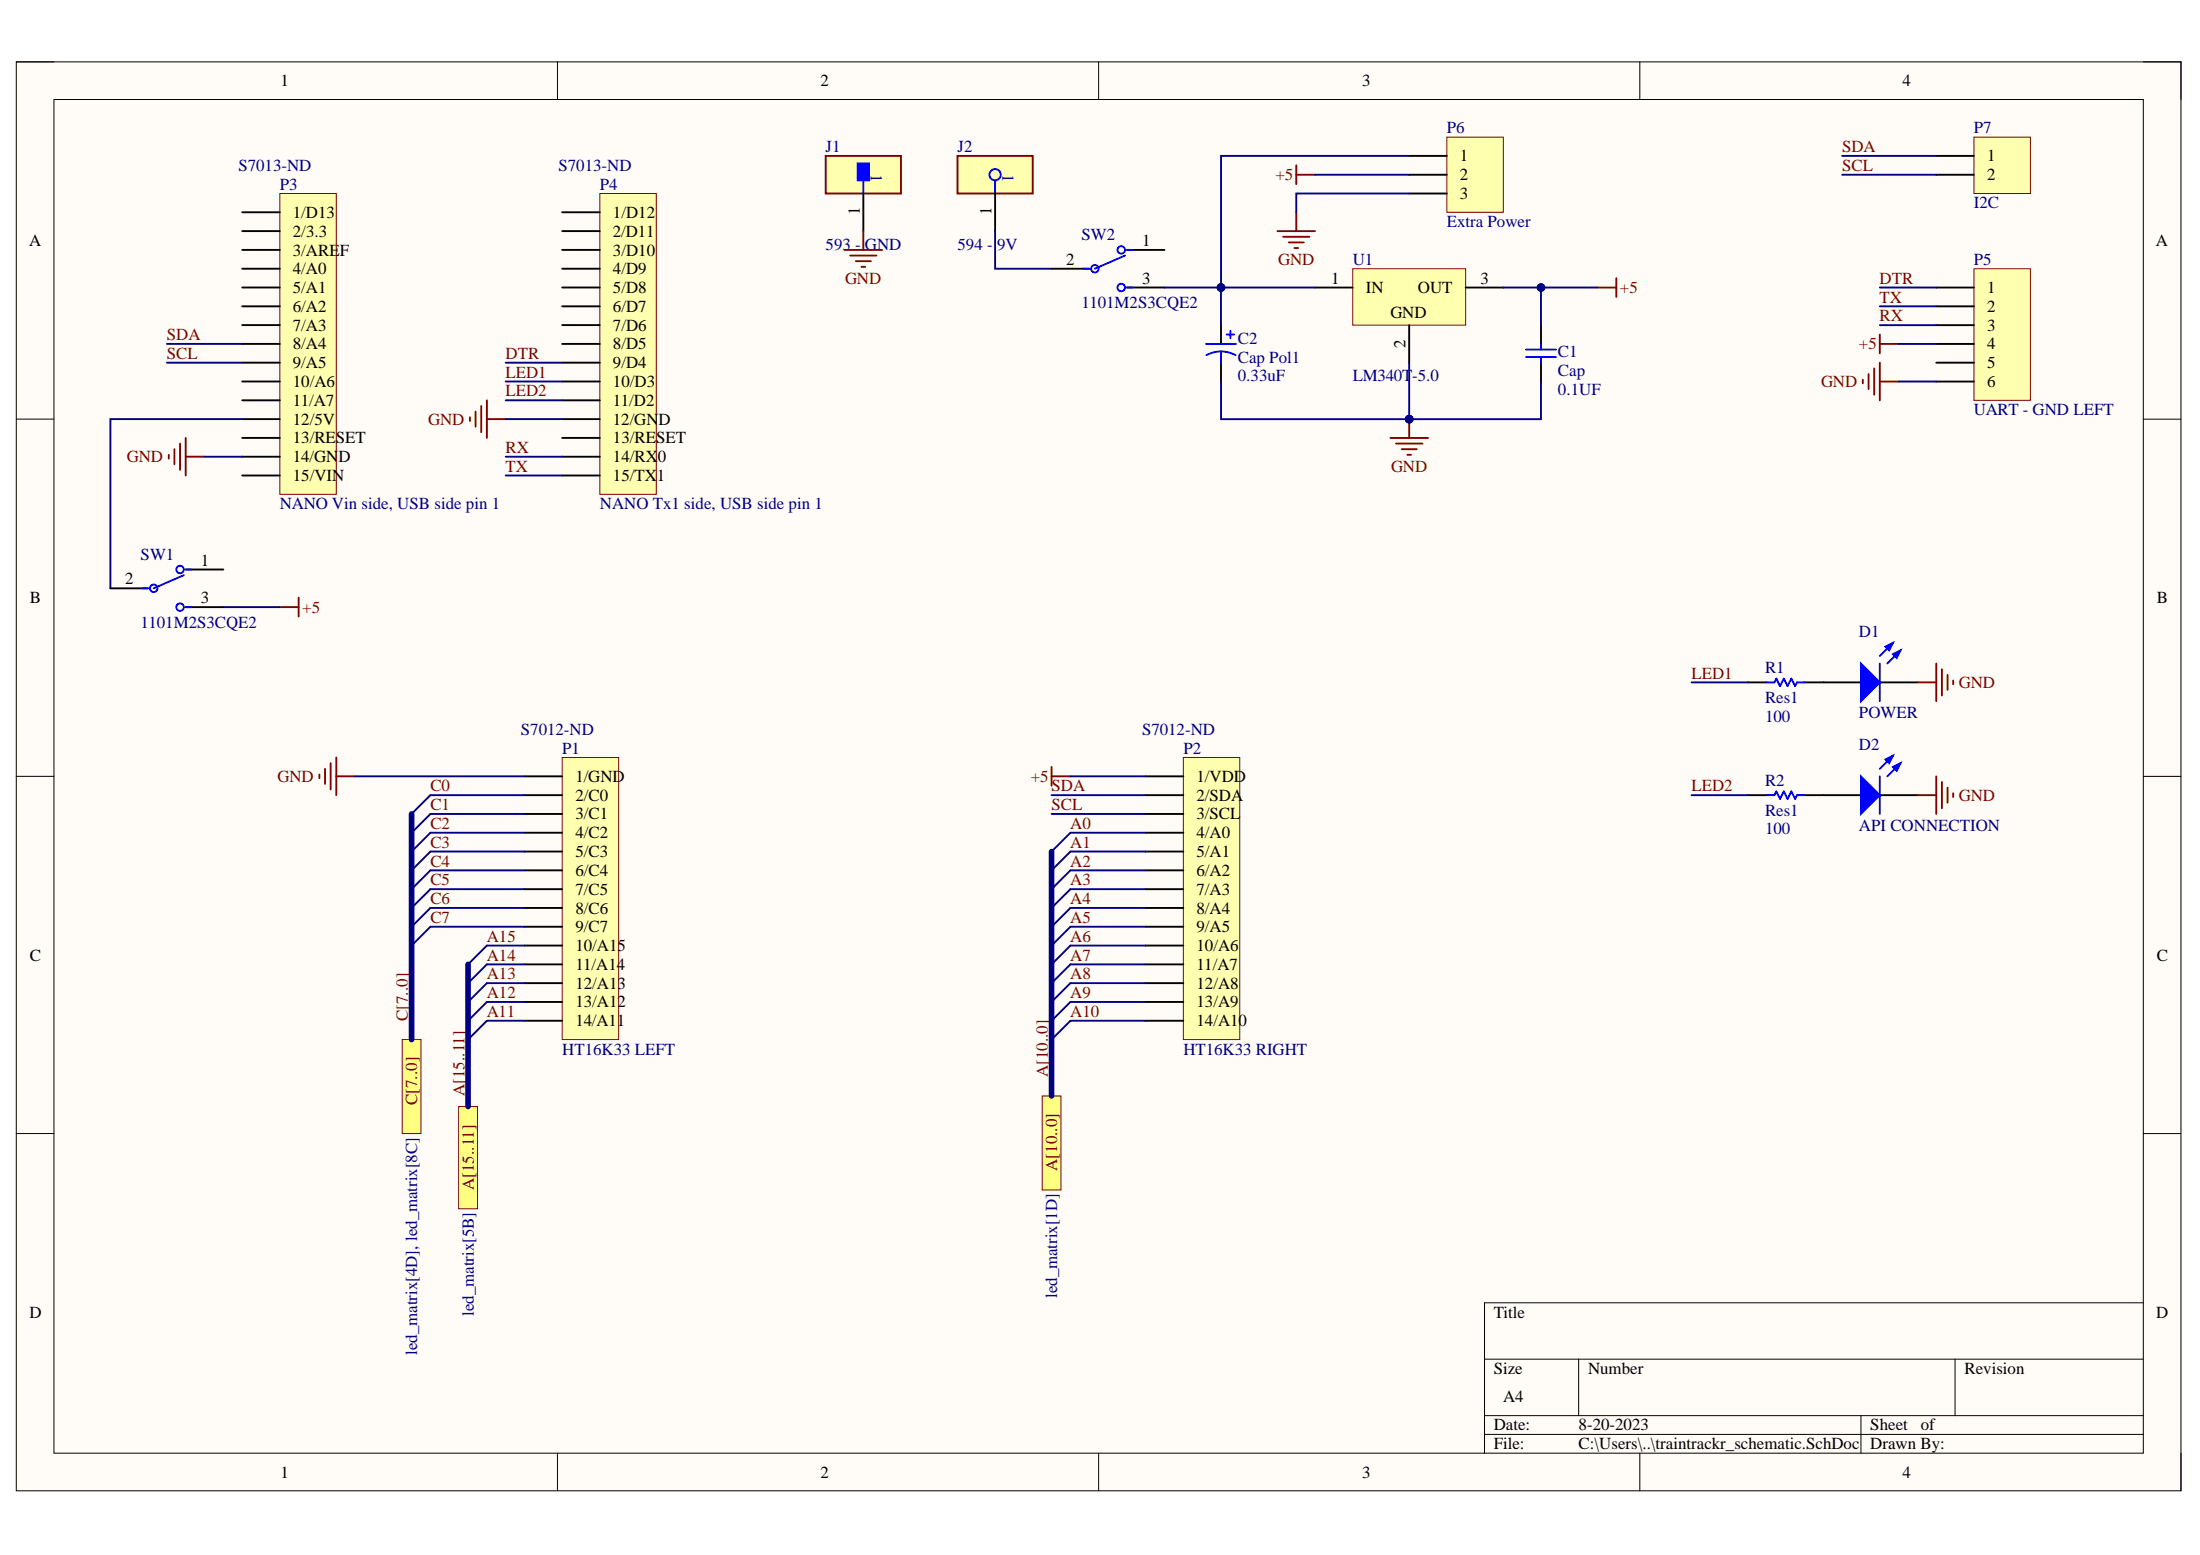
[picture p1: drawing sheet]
<svg xmlns="http://www.w3.org/2000/svg" width="297mm" height="210mm" viewBox="0 0 297 210" stroke-linecap="round" stroke-linejoin="round" font-family="sans-serif">
<path d="M2.2 8.4h292.3v192.8h-292.3z" fill-rule="evenodd" fill="#fffcf8"/>
<path d="M2.2 8.4h292.3v192.8h-292.3z" fill="none" stroke="#000" stroke-width=".14"/>
<path d="M7.3 13.4h282.1v182.8h-282.1z" fill-rule="evenodd" fill="#fffcf8"/>
<g fill="none" stroke="#000" stroke-width=".14">
<path d="M2.2 8.4h5.1M7.3 13.4h282.1v182.8h-282.1zM75.3 8.4v5M148.3 8.4v5M221.4 8.4v5M289.4 8.4h5.1v5M2.2 56.6h5.1M289.4 56.6h5.1M2.2 104.8h5.1M289.4 104.8h5.1M2.2 153h5.1M289.4 153h5.1"/>
<path d="M289.4 175.9h-89v20.3M75.3 196.2v5M148.3 196.2v5M200.4 183.5h89M200.4 191.1h89M200.4 193.6h89M213.1 183.5v7.6M221.4 196.2v5M251.3 191.1v5.1M264 183.5v7.6M294.5 196.2v5"/>
</g>
<path d="M75.9 102.3h7.6v38h-7.6z" fill-rule="evenodd" fill="#ffffb0"/>
<path d="M75.9 102.3h7.6v38h-7.6z" fill="none" stroke="#800000" stroke-width=".14"/>
<g fill="none" stroke="#000" stroke-width=".25">
<path d="M70.8 104.8h5.1M70.8 107.3h5.1M70.8 109.9h5.1M70.8 112.4h5.1M70.8 114.9h5.1M70.8 117.5h5.1M70.8 120h5.1M70.8 122.6h5.1M70.8 125.1h5.1M70.8 127.6h5.1M70.8 130.2h5.1M70.8 132.7h5.1"/>
<path d="M70.8 135.2h5.1M70.8 137.8h5.1"/>
</g>
<path d="M159.8 102.3h7.6v38h-7.6z" fill-rule="evenodd" fill="#ffffb0"/>
<path d="M159.8 102.3h7.6v38h-7.6z" fill="none" stroke="#800000" stroke-width=".14"/>
<g fill="none" stroke="#000" stroke-width=".25">
<path d="M154.7 104.8h5.1M154.7 107.3h5.1M154.7 109.9h5.1M154.7 112.4h5.1M154.7 114.9h5.1M154.7 117.5h5.1M154.7 120h5.1M154.7 122.6h5.1M154.7 125.1h5.1M154.7 127.6h5.1M154.7 130.2h5.1M154.7 132.7h5.1"/>
<path d="M154.7 135.2h5.1M154.7 137.8h5.1"/>
</g>
<path d="M182.6 36.3h15.3v7.6h-15.3z" fill-rule="evenodd" fill="#ffffb0"/>
<path d="M182.6 36.3h15.3v7.6h-15.3z" fill="none" stroke="#800000" stroke-width=".14"/>
<path d="M177.6 38.8h5M197.9 38.8h5.1M164.9 43.9v2.5M164.9 49v2.5M190.3 43.9v5.1M208.1 43.9v2.5M208.1 49v2.5" fill="none" stroke="#000" stroke-width=".25"/>
<path d="M162.8 46.4h4.1M164.9 47.4l1.2 .2 .7 .3M164.9 47.4l-.9 .1-1.1 .4M164.9 47.4v1.6M165.6 45.2h1M166.1 44.6v1.1M206 47.2h4.1M206 48.2h4.1M208.1 46.4v.8M208.1 48.2v.8" fill="none" stroke="#00f" stroke-width=".25"/>
<path d="M37.8 26.1h7.6v40.6h-7.6z" fill-rule="evenodd" fill="#ffffb0"/>
<path d="M37.8 26.1h7.6v40.6h-7.6z" fill="none" stroke="#800000" stroke-width=".14"/>
<g fill="none" stroke="#000" stroke-width=".25">
<path d="M32.7 28.7h5.1M32.7 31.2h5.1M32.7 33.7h5.1M32.7 36.3h5.1M32.7 38.8h5.1M32.7 41.3h5.1M32.7 43.9h5.1M32.7 46.4h5.1M32.7 49h5.1M32.7 51.5h5.1M32.7 54h5.1M32.7 56.6h5.1"/>
<path d="M32.7 59.1h5.1M32.7 61.7h5.1M32.7 64.2h5.1"/>
</g>
<path d="M81 26.1h7.6v40.6h-7.6z" fill-rule="evenodd" fill="#ffffb0"/>
<path d="M81 26.1h7.6v40.6h-7.6z" fill="none" stroke="#800000" stroke-width=".14"/>
<g fill="none" stroke="#000" stroke-width=".25">
<path d="M75.9 28.7h5.1M75.9 31.2h5.1M75.9 33.7h5.1M75.9 36.3h5.1M75.9 38.8h5.1M75.9 41.3h5.1M75.9 43.9h5.1M75.9 46.4h5.1M75.9 49h5.1M75.9 51.5h5.1M75.9 54h5.1M75.9 56.6h5.1"/>
<path d="M75.9 59.1h5.1M75.9 61.7h5.1M75.9 64.2h5.1"/>
</g>
<path d="M111.5 21h10.1v5.1h-10.1z" fill-rule="evenodd" fill="#ffffb0"/>
<path d="M111.5 21h10.1v5.1h-10.1z" fill="none" stroke="#800000" stroke-width=".25"/>
<path d="M115.8 22.1h1.5v2.2h-1.5z" fill-rule="evenodd" fill="#00f"/>
<path d="M115.8 22.1h1.5v2.2h-1.5zM116.6 24.3v1.8" fill="none" stroke="#00f" stroke-width=".25"/>
<path d="M116.6 26.1v5.1" fill="none" stroke="#000" stroke-width=".25"/>
<path d="M129.3 21h10.1v5.1h-10.1z" fill-rule="evenodd" fill="#ffffb0"/>
<g fill="none" stroke="#800000" stroke-width=".25">
<path d="M114 33.7h5.1M114.8 34.5h3.5M115.5 35.3h2.1M116.3 36h.5M116.6 31.2v2.5M129.3 21h10.1v5.1h-10.1zM215.7 38.8h2.5M218.2 37.5v2.6M187.7 59.1h5.1M188.5 59.9h3.6M190.3 56.6v2.5M189.3 60.6h2"/>
<path d="M190 61.4h.5"/>
</g>
<g fill="none" stroke="#00f" stroke-width=".25">
<path d="M134.4 24.3v1.8"/>
<circle cx="134.4" cy="23.6" r=".76"/>
</g>
<path d="M134.4 26.1v5.1" fill="none" stroke="#000" stroke-width=".25"/>
<circle cx="190.3" cy="56.6" r=".51" fill="#000080"/>
<circle cx="190.3" cy="56.6" r=".51" fill="none" stroke="#000080" stroke-width=".14"/>
<g fill="none" stroke="#800000" stroke-width=".25">
<path d="M24.3 59.9v3.5M25.1 59.1v5.1M63.4 56.3v.5M64.2 55.6v2M65 54.8v3.6M65.7 54v5.1M65.7 56.6h2.6M22.8 61.4v.5M23.5 60.6v2.1M25.1 61.7h2.5M37.8 82h2.5M40.3 80.7v2.5"/>
<path d="M43.1 104.5v.5M43.9 103.8v2M44.6 103v3.6M45.4 102.3v5M45.4 104.8h2.5M142 104.8h2.5M142 103.5v2.6"/>
</g>
<path d="M266.5 36.3h7.6v17.7h-7.6z" fill-rule="evenodd" fill="#ffffb0"/>
<path d="M266.5 36.3h7.6v17.7h-7.6z" fill="none" stroke="#800000" stroke-width=".14"/>
<path d="M261.4 38.8h5.1M261.4 41.3h5.1M261.4 43.9h5.1M261.4 46.4h5.1M261.4 49h5.1M261.4 51.5h5.1M246.2 92.1h5.1M253.8 92.1h5.1" fill="none" stroke="#000" stroke-width=".25"/>
<path d="M251.5 51.3v.5M252.3 50.5v2M253 49.7v3.6M253.8 45.2v2.5M253.8 49v5M253.8 51.5h2.5M253.8 46.4h2.5" fill="none" stroke="#800000" stroke-width=".25"/>
<path d="M251.3 89.6l2.5 2.5-2.5 2.5z" fill="#00f"/>
<path d="M251.3 89.6l2.5 2.5-2.5 2.5zM255.6 86.8l-1.8 1.8M256.6 87.8l-1.8 1.8" fill="none" stroke="#00f" stroke-width=".25"/>
<path d="M255.6 88.3l1-.5-.5 1z" fill="#00f"/>
<path d="M255.6 88.3l1-.5-.5 1z" fill="none" stroke="#00f" stroke-width=".25"/>
<path d="M254.6 87.3l1-.5-.5 1z" fill="#00f"/>
<path d="M253.8 89.6v5M254.6 87.3l1-.5-.5 1z" fill="none" stroke="#00f" stroke-width=".25"/>
<path d="M246.2 107.3h5.1M253.8 107.3h5.1" fill="none" stroke="#000" stroke-width=".25"/>
<path d="M251.3 104.8l2.5 2.5-2.5 2.6z" fill="#00f"/>
<path d="M251.3 104.8l2.5 2.5-2.5 2.6zM255.6 102l-1.8 1.8M256.6 103l-1.8 1.8" fill="none" stroke="#00f" stroke-width=".25"/>
<path d="M255.6 103.5l1-.5-.5 1z" fill="#00f"/>
<path d="M255.6 103.5l1-.5-.5 1z" fill="none" stroke="#00f" stroke-width=".25"/>
<path d="M254.6 102.5l1-.5-.5 1z" fill="#00f"/>
<path d="M238.6 92.1h1l.2-.5 .5 1 .5-1 .6 1 .5-1 .5 1 .2-.5h1M238.6 107.3h1l.2-.5 .5 1 .5-1 .6 1 .5-1 .5 1 .2-.5h1M253.8 104.8v5.1M254.6 102.5l1-.5-.5 1z" fill="none" stroke="#00f" stroke-width=".25"/>
<path d="M258.9 92.1h2.5M261.4 89.6v5M262.2 90.3v3.6M263 91.1v2M263.7 91.9v.5M258.9 107.3h2.5M261.4 104.8v5.1M262.2 105.6v3.5M263 106.3v2M263.7 107.1v.5" fill="none" stroke="#800000" stroke-width=".25"/>
<path d="M236 92.1h2.6M243.6 92.1h2.6M236 107.3h2.6M243.6 107.3h2.6" fill="none" stroke="#000" stroke-width=".25"/>
<path d="M195.4 18.5h7.6v10.2h-7.6z" fill-rule="evenodd" fill="#ffffb0"/>
<path d="M195.4 18.5h7.6v10.2h-7.6z" fill="none" stroke="#800000" stroke-width=".14"/>
<path d="M190.3 21h5.1M190.3 23.6h5.1M190.3 26.1h5.1" fill="none" stroke="#000" stroke-width=".25"/>
<path d="M172.5 31.2h5.1M173.2 32h3.6M174 32.7h2M174.8 33.5h.5M175 22.3v2.6M175 28.7v2.5M175 23.6h2.6" fill="none" stroke="#800000" stroke-width=".25"/>
<path d="M266.5 18.5h7.6v7.6h-7.6z" fill-rule="evenodd" fill="#ffffb0"/>
<path d="M266.5 18.5h7.6v7.6h-7.6z" fill="none" stroke="#800000" stroke-width=".14"/>
<path d="M142 36.3h5.1M152.1 33.7h5.1M152.1 38.8h5.1M261.4 21h5.1M261.4 23.6h5.1" fill="none" stroke="#000" stroke-width=".25"/>
<g fill="none" stroke="#000080" stroke-width=".25">
<path d="M134.4 31.2v5.1h7.6M157.2 38.8h20.4M22.5 49h10.2M22.5 46.4h10.2M32.7 56.6h-17.8v22.8M68.3 56.6h7.6M27.6 61.7h5.1M30.2 82h7.6M47.9 104.8h22.9M58.1 107.3l-2.5 2.6M58.1 109.9l-2.5 2.5M58.1 112.4l-2.5 2.5"/>
<path d="M58.1 114.9l-2.5 2.6M58.1 117.5l-2.5 2.5M142 107.3h12.7M142 109.9h12.7M144.5 112.4l-2.5 2.5M144.5 114.9l-2.5 2.6M144.5 117.5l-2.5 2.5M144.5 104.8h10.2M58.1 120l-2.5 2.6M58.1 122.6l-2.5 2.5M58.1 125.1l-2.5 2.5M65.7 127.6l-2.5 2.6"/>
<path d="M65.7 130.2l-2.5 2.5M65.7 132.7l-2.5 2.5M65.7 135.2l-2.5 2.6M65.7 137.8l-2.5 2.5M144.5 120l-2.5 2.6M144.5 122.6l-2.5 2.5M144.5 125.1l-2.5 2.5M144.5 127.6l-2.5 2.6M144.5 130.2l-2.5 2.5M144.5 132.7l-2.5 2.5M144.5 135.2l-2.5 2.6M144.5 137.8l-2.5 2.5"/>
</g>
<g fill="none" stroke="#00f" stroke-width=".25">
<path d="M146.3 36.3h.8M151.9 34.5l-4.1 1.8M152.1 33.7h.8M152.1 38.8h.8"/>
<circle cx="147.8" cy="36.3" r=".51"/>
<circle cx="151.4" cy="33.7" r=".51"/>
<circle cx="151.4" cy="38.8" r=".51"/>
</g>
<circle cx="164.9" cy="38.8" r=".51" fill="#000080"/>
<circle cx="164.9" cy="38.8" r=".51" fill="none" stroke="#000080" stroke-width=".14"/>
<path d="M190.3 49v7.6" fill="none" stroke="#000080" stroke-width=".25"/>
<circle cx="190.3" cy="56.6" r=".51" fill="#000080"/>
<circle cx="190.3" cy="56.6" r=".51" fill="none" stroke="#000080" stroke-width=".14"/>
<path d="M164.9 38.8v5.1" fill="none" stroke="#000080" stroke-width=".25"/>
<circle cx="164.9" cy="38.8" r=".51" fill="#000080"/>
<circle cx="164.9" cy="38.8" r=".51" fill="none" stroke="#000080" stroke-width=".14"/>
<path d="M164.9 51.5v5.1h25.4" fill="none" stroke="#000080" stroke-width=".25"/>
<circle cx="190.3" cy="56.6" r=".51" fill="#000080"/>
<circle cx="190.3" cy="56.6" r=".51" fill="none" stroke="#000080" stroke-width=".14"/>
<path d="M203 38.8h12.7" fill="none" stroke="#000080" stroke-width=".25"/>
<circle cx="208.1" cy="38.8" r=".51" fill="#000080"/>
<circle cx="208.1" cy="38.8" r=".51" fill="none" stroke="#000080" stroke-width=".14"/>
<path d="M208.1 38.8v5.1" fill="none" stroke="#000080" stroke-width=".25"/>
<circle cx="208.1" cy="38.8" r=".51" fill="#000080"/>
<circle cx="208.1" cy="38.8" r=".51" fill="none" stroke="#000080" stroke-width=".14"/>
<path d="M208.1 51.5v5.1h-17.8" fill="none" stroke="#000080" stroke-width=".25"/>
<circle cx="190.3" cy="56.6" r=".51" fill="#000080"/>
<circle cx="190.3" cy="56.6" r=".51" fill="none" stroke="#000080" stroke-width=".14"/>
<path d="M190.3 21h-25.4v17.8M253.8 38.8h7.6M68.3 49h7.6M68.3 51.5h7.6M68.3 54h7.6M253.8 43.9h7.6M68.3 61.7h7.6M68.3 64.2h7.6M228.4 92.1h7.6M228.4 107.3h7.6" fill="none" stroke="#000080" stroke-width=".25"/>
<circle cx="164.9" cy="38.8" r=".51" fill="#000080"/>
<circle cx="164.9" cy="38.8" r=".51" fill="none" stroke="#000080" stroke-width=".14"/>
<g fill="none" stroke="#000080" stroke-width=".25">
<path d="M177.6 23.6h12.7M190.3 26.1h-15.3v2.6M248.7 23.6h12.7M248.7 21h12.7M253.8 41.3h7.6M256.3 51.5h5.1M256.3 46.4h5.1M58.1 112.4h12.7M58.1 114.9h12.7M58.1 117.5h12.7M58.1 107.3h12.7M58.1 109.9h12.7"/>
<path d="M144.5 112.4h10.2M144.5 114.9h10.2M144.5 117.5h10.2M58.1 120h12.7M58.1 122.6h12.7M58.1 125.1h12.7M65.7 127.6h5.1M65.7 130.2h5.1M65.7 132.7h5.1M65.7 135.2h5.1M65.7 137.8h5.1M144.5 120h10.2"/>
<path d="M144.5 122.6h10.2M144.5 125.1h10.2M144.5 127.6h10.2M144.5 130.2h10.2M144.5 132.7h10.2M144.5 135.2h10.2M144.5 137.8h10.2"/>
</g>
<path d="M55.6 109.9v30.4M142 114.9v33M63.2 130.2v19.2" fill="none" stroke="#000080" stroke-width=".76"/>
<path d="M14.9 79.4h5.1M25.1 76.9h5.1M25.1 82h5.1" fill="none" stroke="#000" stroke-width=".25"/>
<g fill="none" stroke="#00f" stroke-width=".25">
<path d="M19.2 79.4h.8M24.8 77.6l-4 1.8M25.1 76.9h.7M25.1 82h.7"/>
<circle cx="20.8" cy="79.4" r=".51"/>
<circle cx="24.3" cy="76.9" r=".51"/>
<circle cx="24.3" cy="82" r=".51"/>
</g>
<text font-size="13.8" fill="#800000" x="63.7" y="159.1">3</text>
<g font-size="12.7" fill="#800000">
<text x="56.1" y="149.2">7</text>
<text x="142.6" y="157">7</text>
</g>
<g font-size="2.3">
<text x="37.9" y="11.7">1</text>
<text x="110.8" y="11.7">2</text>
<text x="183.9" y="11.7">3</text>
<text x="256.9" y="11.7">4</text>
<text x="197.1" y="21.8">1</text>
<text x="268.3" y="21.8">1</text>
<text x="39.5" y="29.4">1/D13</text>
<text x="82.8" y="29.4">1/D12</text>
<text x="116.1" y="29" transform="rotate(-90 116.1 29)">1</text>
<text x="133.9" y="29" transform="rotate(-90 133.9 29)">1</text>
<text x="197.1" y="24.3">2</text>
<text x="197.1" y="26.9">3</text>
<text x="268.3" y="24.3">2</text>
<text x="3.9" y="33.2">A</text>
<text x="39.5" y="31.9">2/3.3</text>
<text x="39.5" y="34.5">3/AREF</text>
<text x="82.8" y="31.9">2/D11</text>
<text x="82.8" y="34.5">3/D10</text>
<text x="144" y="35.8">2</text>
<text x="154.2" y="33.2">1</text>
<text x="291.1" y="33.2">A</text>
<text x="39.5" y="37">4/A0</text>
<text x="39.5" y="39.6">5/A1</text>
<text x="82.8" y="37">4/D9</text>
<text x="82.8" y="39.6">5/D8</text>
<text x="154.2" y="38.3">3</text>
<text x="179.7" y="38.3">1</text>
<text x="184.4" y="39.6">IN</text>
<text x="191.5" y="39.6">OUT</text>
<text x="199.9" y="38.3">3</text>
<text x="268.3" y="39.6">1</text>
<text x="39.5" y="42.1">6/A2</text>
<text x="39.5" y="44.6">7/A3</text>
<text x="39.5" y="47.2">8/A4</text>
<text x="82.8" y="42.1">6/D7</text>
<text x="82.8" y="44.6">7/D6</text>
<text x="82.8" y="47.2">8/D5</text>
<text x="187.7" y="42.9">GND</text>
<text x="189.8" y="47" transform="rotate(-90 189.8 47)">2</text>
<text x="268.3" y="42.1">2</text>
<text x="268.3" y="44.6">3</text>
<text x="268.3" y="47.2">4</text>
<text x="39.5" y="49.7">9/A5</text>
<text x="39.5" y="52.2">10/A6</text>
<text x="82.8" y="49.7">9/D4</text>
<text x="82.8" y="52.2">10/D3</text>
<text x="268.3" y="49.7">5</text>
<text x="268.3" y="52.2">6</text>
<text x="39.5" y="54.8">11/A7</text>
<text x="39.5" y="57.3">12/5V</text>
<text x="39.5" y="59.8">13/RESET</text>
<text x="82.8" y="54.8">11/D2</text>
<text x="82.8" y="57.3">12/GND</text>
<text x="82.8" y="59.8">13/RESET</text>
<text x="39.5" y="62.4">14/GND</text>
<text x="39.5" y="65">15/VIN</text>
<text x="82.8" y="62.4">14/RX0</text>
<text x="82.8" y="65">15/TX1</text>
<text x="27.1" y="76.4">1</text>
<text x="4" y="81.4">B</text>
<text x="16.9" y="78.9">2</text>
<text x="27.1" y="81.4">3</text>
<text x="291.2" y="81.4">B</text>
<text x="77.7" y="105.5">1/GND</text>
<text x="161.6" y="105.5">1/VDD</text>
<text x="77.7" y="108.1">2/C0</text>
<text x="77.7" y="110.6">3/C1</text>
<text x="77.7" y="113.1">4/C2</text>
<text x="161.6" y="108.1">2/SDA</text>
<text x="161.6" y="110.6">3/SCL</text>
<text x="161.6" y="113.1">4/A0</text>
<text x="77.7" y="115.7">5/C3</text>
<text x="77.7" y="118.3">6/C4</text>
<text x="161.6" y="115.7">5/A1</text>
<text x="161.6" y="118.3">6/A2</text>
<text x="77.7" y="120.8">7/C5</text>
<text x="77.7" y="123.3">8/C6</text>
<text x="77.7" y="125.9">9/C7</text>
<text x="161.6" y="120.8">7/A3</text>
<text x="161.6" y="123.3">8/A4</text>
<text x="161.6" y="125.9">9/A5</text>
<text x="4" y="129.7">C</text>
<text x="77.7" y="128.4">10/A15</text>
<text x="77.7" y="130.9">11/A14</text>
<text x="161.6" y="128.4">10/A6</text>
<text x="161.6" y="130.9">11/A7</text>
<text x="291.2" y="129.7">C</text>
<text x="77.7" y="133.5">12/A13</text>
<text x="77.7" y="136">13/A12</text>
<text x="161.6" y="133.5">12/A8</text>
<text x="161.6" y="136">13/A9</text>
<text x="77.7" y="138.5">14/A11</text>
<text x="161.6" y="138.5">14/A10</text>
<text x="4" y="177.9">D</text>
<text x="201.7" y="177.9">Title</text>
<text x="291.1" y="177.9">D</text>
<text x="201.7" y="185.5">Size</text>
<text x="214.4" y="185.5">Number</text>
<text x="265.2" y="185.5">Revision</text>
<text x="203" y="189.3">A4</text>
<text x="201.7" y="193.1">Date:</text>
<text x="201.7" y="195.6">File:</text>
<text x="213.1" y="193.1">8-20-2023</text>
<text x="213.1" y="195.6">C:\Users\..\traintrackr_schematic.SchDoc</text>
<text x="252.5" y="193.1">Sheet</text>
<text x="252.5" y="195.6">Drawn By:</text>
<text x="259.3" y="193.1">of</text>
<text x="37.9" y="199.5">1</text>
<text x="110.8" y="199.5">2</text>
<text x="183.9" y="199.5">3</text>
<text x="256.9" y="199.5">4</text>
</g>
<g font-size="2.3" fill="#000080">
<text x="195.3" y="18">P6</text>
<text x="266.5" y="18">P7</text>
<text x="32.2" y="23.1">S7013-ND</text>
<text x="75.4" y="23.1">S7013-ND</text>
<text x="111.5" y="20.5">J1</text>
<text x="117.6" y="23.5" transform="rotate(90 117.6 23.5)">1</text>
<text x="129.3" y="20.5">J2</text>
<text x="135.4" y="23.5" transform="rotate(90 135.4 23.5)">1</text>
<text x="37.8" y="25.6">P3</text>
<text x="81" y="25.6">P4</text>
<text x="266.5" y="28.1">I2C</text>
<text x="111.5" y="33.7">593 - GND</text>
<text x="129.3" y="33.7">594 - 9V</text>
<text x="146" y="32.4">SW2</text>
<text x="182.7" y="35.8">U1</text>
<text x="195.3" y="30.7">Extra Power</text>
<text x="266.5" y="35.8">P5</text>
<text x="146" y="41.6">1101M2S3CQE2</text>
<text x="167.1" y="46.4">C2</text>
<text x="167.1" y="51.5">0.33uF</text>
<text x="167.1" y="48.9">Cap Pol1</text>
<text x="182.7" y="51.5">LM340T</text>
<text x="190.7" y="51.5">-5.0</text>
<text x="210.4" y="53.3">0.1UF</text>
<text x="210.4" y="48.2">C1</text>
<text x="210.4" y="50.7">Cap</text>
<text x="266.5" y="56">UART - GND LEFT</text>
<text x="37.8" y="68.8">NANO Vin side, USB side pin 1</text>
<text x="81" y="68.8">NANO Tx1 side, USB side pin 1</text>
<text x="19" y="75.6">SW1</text>
<text x="19" y="84.7">1101M2S3CQE2</text>
<text x="251" y="86">D1</text>
<text x="238.3" y="90.8">R1</text>
<text x="238.3" y="94.9">Res1</text>
<text x="70.3" y="99.2">S7012-ND</text>
<text x="75.9" y="101.7">P1</text>
<text x="154.2" y="99.2">S7012-ND</text>
<text x="159.8" y="101.7">P2</text>
<text x="238.3" y="97.4">100</text>
<text x="251" y="96.9">POWER</text>
<text x="251" y="101.2">D2</text>
<text x="238.3" y="106">R2</text>
<text x="238.3" y="112.6">100</text>
<text x="238.3" y="110.1">Res1</text>
<text x="251" y="112.1">API CONNECTION</text>
<text x="75.9" y="142.4">HT16K33 LEFT</text>
<text x="159.8" y="142.4">HT16K33 RIGHT</text>
<text x="64" y="177.6" transform="rotate(-90 64 177.6)">led_matrix[5B]</text>
<text x="142.7" y="175.2" transform="rotate(-90 142.7 175.2)">led_matrix[1D]</text>
<text x="56.3" y="182.9" transform="rotate(-90 56.3 182.9)">led_matrix[4D], led_matrix[8C]</text>
</g>
<g font-size="2.3" fill="#800000">
<text x="248.7" y="20.5">SDA</text>
<text x="248.7" y="23.1">SCL</text>
<text x="172.2" y="24.3">+5</text>
<text x="172.6" y="35.8">GND</text>
<text x="114.1" y="38.3">GND</text>
<text x="218.7" y="39.6">+5</text>
<text x="253.8" y="38.3">DTR</text>
<text x="253.8" y="40.8">TX</text>
<text x="22.5" y="45.9">SDA</text>
<text x="251" y="47.2">+5</text>
<text x="253.8" y="43.4">RX</text>
<text x="22.5" y="48.4">SCL</text>
<text x="68.3" y="48.4">DTR</text>
<text x="68.3" y="51">LED1</text>
<text x="68.3" y="53.5">LED2</text>
<text x="245.9" y="52.2">GND</text>
<text x="57.8" y="57.3">GND</text>
<text x="17.1" y="62.4">GND</text>
<text x="68.3" y="61.2">RX</text>
<text x="68.3" y="63.7">TX</text>
<text x="187.8" y="63.7">GND</text>
<text x="40.8" y="82.7">+5</text>
<text x="228.4" y="91.6">LED1</text>
<text x="264.5" y="92.9">GND</text>
<text x="37.5" y="105.5">GND</text>
<text x="58.1" y="106.8">C0</text>
<text x="139.2" y="105.5">+5</text>
<text x="142" y="106.8">SDA</text>
<text x="228.4" y="106.8">LED2</text>
<text x="58.1" y="109.3">C1</text>
<text x="58.1" y="111.9">C2</text>
<text x="142" y="109.3">SCL</text>
<text x="144.5" y="111.9">A0</text>
<text x="264.5" y="108.1">GND</text>
<text x="58.1" y="114.4">C3</text>
<text x="58.1" y="117">C4</text>
<text x="58.1" y="119.5">C5</text>
<text x="144.5" y="114.4">A1</text>
<text x="144.5" y="117">A2</text>
<text x="144.5" y="119.5">A3</text>
<text x="58.1" y="122.1">C6</text>
<text x="58.1" y="124.6">C7</text>
<text x="144.5" y="122.1">A4</text>
<text x="144.5" y="124.6">A5</text>
<text x="65.7" y="127.1">A15</text>
<text x="65.7" y="129.7">A14</text>
<text x="144.5" y="127.1">A6</text>
<text x="144.5" y="129.7">A7</text>
<text x="55.1" y="137.8" transform="rotate(-90 55.1 137.8)">C[7..0]</text>
<text x="65.7" y="132.2">A13</text>
<text x="65.7" y="134.7">A12</text>
<text x="65.7" y="137.3">A11</text>
<text x="144.5" y="132.2">A8</text>
<text x="144.5" y="134.7">A9</text>
<text x="144.5" y="137.3">A10</text>
<text x="56.3" y="149.2" transform="rotate(-90 56.3 149.2)">C[7..0]</text>
<text x="62.7" y="147.9" transform="rotate(-90 62.7 147.9)">A[15..11]</text>
<text x="141.5" y="145.4" transform="rotate(-90 141.5 145.4)">A[10..0]</text>
<text x="64" y="160.6" transform="rotate(-90 64 160.6)">A[15..11]</text>
<text x="142.7" y="158" transform="rotate(-90 142.7 158)">A[10..0]</text>
</g>
</svg>
